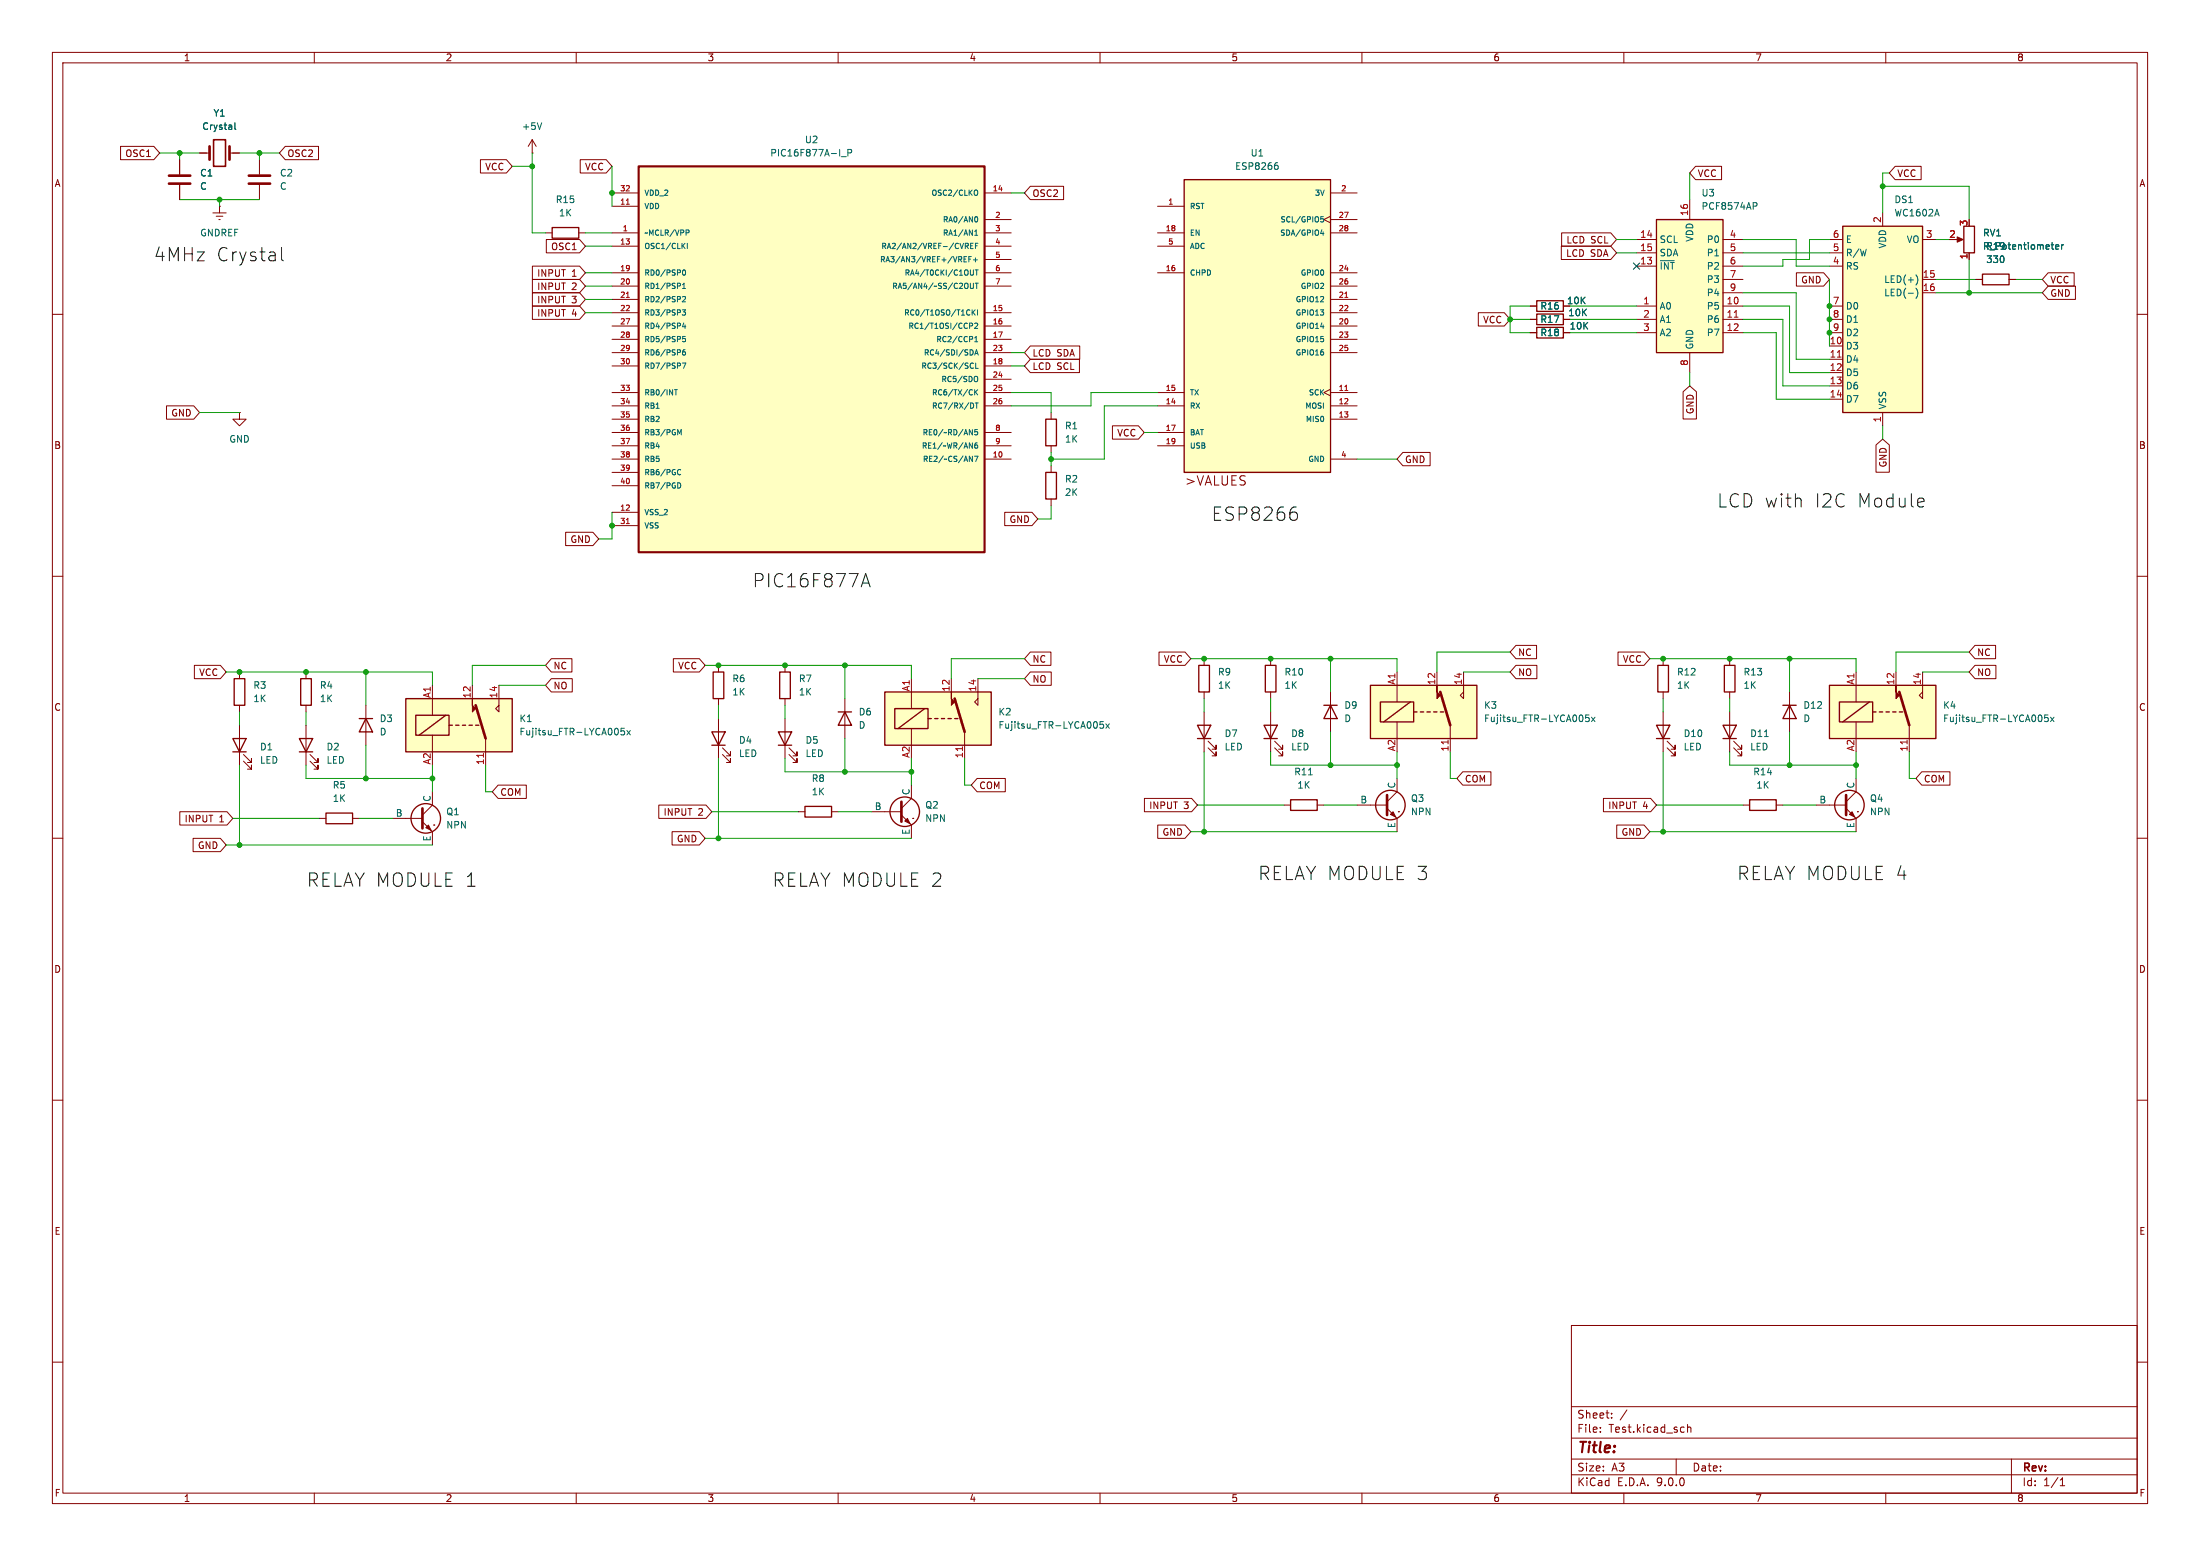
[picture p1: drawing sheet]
<svg xmlns="http://www.w3.org/2000/svg" width="420mm" height="297mm" viewBox="0 0 420 297" stroke-linecap="round" stroke-linejoin="round" font-family="sans-serif">
<g fill="none" stroke="#840000" stroke-width=".19">
<path d="M10 10h400v277h-400zM12 12h396v273h-396zM60 10v2M110 10v2M160 10v2M210 10v2M260 10v2M310 10v2M360 10v2M41.9 39.4h.1M41.9 39.4v1.2M40.6 40.6h2.6"/>
<path d="M41.3 41.3h1.2M41.8 41.9h.2M104.1 44.5h1.3M110.5 44.5h1.3M10 60h2M45.7 78.7v1.3h1.3l-1.3 1.3-1.3-1.3h1.3M45.7 78.7h.1M408 60h2M10 110h2M408 110h2M45.7 128.3v1.2M45.7 134.6v1.3"/>
<path d="M45.7 138.4v7.7M58.4 138.4v7.7M149.9 127v1.3M149.9 133.4v1.2M149.9 137.2v7.6M161.3 133.4v7.6M242.6 135.9v7.6M10 160h2M46.5 145.3l1.5 1.5v-.7v.7h-.8M46.5 144l1.5 1.5v-.7v.7h-.8M59.2 145.3l1.5 1.5v-.7v.7h-.8M59.2 144l1.5 1.5v-.7v.7h-.8"/>
<path d="M61 156.2h1.2M67.3 156.2h1.3M150.6 144l1.5 1.5v-.7v.7h-.7M150.6 142.7l1.5 1.6v-.8v.8h-.7M152.4 154.9h1.3M158.7 154.9h1.3M243.3 142.7l1.6 1.6v-.8v.8h-.8M243.3 141.5l1.6 1.5v-.8v.8h-.8M408 160h2M10 210h2M408 210h2M300 253h108v32h-108z"/>
<path d="M10 260h2M300 278.5h108M300 274.5h108M300 268.5h108M305.5 273.2v.2M305.5 272.5v.1M307.7 270.5v.2M307.7 269.8v.1M310.6 269.1l-1.3 1.9M320 278.5v3M322.2 271.9v1.5M322.2 272.5l.2-.1 .3 .1 .1 .9"/>
<path d="M384 278.5v6.5M408 260h2M60 285v2M110 285v2M160 285v2M210 285v2M260 285v2M300 281.5h108M310 285v2M360 285v2M393.3 283.6h.9M393.3 282.5l.4-.4v1.5"/>
</g>
<g fill="none" stroke="#840000" stroke-width=".25">
<path d="M105.4 43.4h5.1v2.1h-5.1zM44.7 129.5h2v5.1h-2zM148.6 139.7h2.5l-1.2 2.5zM148.8 128.3h2.1v5.1h-2.1zM160 135.9h2.6M161.3 135.9l1.3 2.5h-2.6zM241.3 138.4h2.5l-1.2 2.6zM44.4 141h2.6l-1.3 2.5zM44.4 143.5h2.6M57.1 141h2.6l-1.3 2.5zM57.1 143.5h2.6M62.2 155.2h5.1v2h-5.1z"/>
<path d="M148.6 142.2h2.5M153.7 153.9h5v2.1h-5zM241.3 141h2.5"/>
</g>
<path d="M77.5 133.4h20.3v10.1h-20.3z" fill="#ffffc2"/>
<path d="M82.5 130.8v5.7M90.2 130.8v2.6M95.2 130.8v5.1l-.6-.6 .6-.7M82.5 140.3v3.2M92.7 141v5.1" fill="none" stroke="#840000" stroke-width=".19"/>
<path d="M77.5 133.4h20.3v10.1h-20.3zM79.4 136.5h6.3v3.8h-6.3zM85.1 136.5l-5.1 3.8M85.7 138.4h.7M87 138.4h.6M88.3 138.4h.6M89.5 138.4h.7M90.8 138.4h.6" fill="none" stroke="#840000" stroke-width=".25"/>
<path d="M90.2 133.4v1.2l.6 .7-.6 .6z" fill="#840000" stroke="#840000" stroke-width=".19"/>
<path d="M90.8 134.6l1.9 6.4" fill="none" stroke="#840000" stroke-width=".51"/>
<path d="M92.3 143.8v.7" fill="none" stroke="#a90000" stroke-width=".19"/>
<path d="M119.2 139h-.6l-.1 .6 .2-.1 .4 .1 .1 .1v.5l-.2 .1-.5-.1M119.7 139.4l.6 .9M120.3 139.4l-.6 .9" fill="none" stroke="#006464" stroke-width=".19"/>
<path d="M168.9 132.1h20.3v10.1h-20.3z" fill="#ffffc2"/>
<path d="M34.3 30.5v2.8M34.3 35.3v2.8M58.4 128.3v1.2M58.4 134.6v1.3M174 129.5v5.8M174 139.1v3.1M181.6 129.5v2.6M184.1 139.7v5.1M186.7 129.5v5.1l-.6-.6 .6-.6" fill="none" stroke="#840000" stroke-width=".19"/>
<path d="M57.4 129.5h2v5.1h-2zM168.9 132.1h20.3v10.1h-20.3zM170.8 135.3h6.4v3.8h-6.4zM176.5 135.3l-5.1 3.8M177.2 137.2h.6M178.4 137.2h.7M179.7 137.2h.6M181 137.2h.6M182.2 137.2h.7" fill="none" stroke="#840000" stroke-width=".25"/>
<path d="M181.6 132.1v1.3l.6 .6-.6 .6z" fill="#840000" stroke="#840000" stroke-width=".19"/>
<path d="M32.3 33.5h4M32.3 35.1h4M182.2 133.4l1.9 6.3" fill="none" stroke="#840000" stroke-width=".51"/>
<path d="M183.7 142.5v.8" fill="none" stroke="#a90000" stroke-width=".19"/>
<path d="M210.6 137.7h-.6v.6l.1-.1 .5 .1 .1 .2-.1 .4-.2 .1-.4-.1M211.1 138.2l.7 .8M211.8 138.2l-.7 .8" fill="none" stroke="#006464" stroke-width=".19"/>
<path d="M121.9 31.8h66.1v73.6h-66.1z" fill="#ffffc2"/>
<path d="M121.9 31.8h66.1v73.6h-66.1z" fill="none" stroke="#840000" stroke-width=".41"/>
<g fill="none" stroke="#840000" stroke-width=".19">
<path d="M38.1 29.2h1.9M43.8 29.2h1.9M49.5 30.5v2.8M49.5 35.3v2.8M101.6 29.2h.1M101.6 26.7l-.8 1.2M101.6 26.7l.8 1.2M101.6 26.7v2.5M116.8 36.8h5.1M116.8 39.4h5.1M188 36.8h5M116.8 44.5h5.1"/>
<path d="M116.8 47h5.1M116.8 52.1h5.1M116.8 54.6h5.1M116.8 57.2h5.1M116.8 59.7h5.1M188 44.5h5M188 47h5M188 52.1h5M188 54.6h5M188 59.7h5M188 41.9h5M188 49.5h5"/>
<path d="M116.8 62.2h5.1M116.8 64.8h5.1M116.8 67.3h5.1M116.8 69.9h5.1M116.8 74.9h5.1M116.8 77.5h5.1M188 62.2h5M188 64.8h5M188 67.3h5M188 69.9h5M188 74.9h5M188 77.5h5"/>
<path d="M188 72.4h5M200.7 78.7v1.3M116.8 80h5.1M116.8 82.6h5.1M116.8 85.1h5.1M116.8 87.6h5.1M116.8 90.2h5.1M116.8 92.7h5.1M116.8 97.8h5.1M188 82.6h5M188 85.1h5M188 87.6h5"/>
<path d="M200.7 85.1v1.3M200.7 88.9v1.3M200.7 95.3v1.2M116.8 100.3h5.1M69.8 134.6v7.6M137.2 127v1.3M137.2 133.4v1.2M137.2 137.2v7.6M229.9 125.7v1.3M229.9 132.1v1.3M229.9 135.9v7.6M242.6 125.7v1.3"/>
<path d="M242.6 132.1v1.3M254 132.1v7.6M74.9 156.2h5.7M80.6 156.8l1.9 2v2.5M82.5 151.1v2.6l-1.9 1.9M82.8 157.5h.1M137.9 144l1.5 1.5v-.7v.7h-.7M137.9 142.7l1.5 1.6v-.8v.8h-.7M166.4 154.9h5.7M172.1 155.6l1.9 1.9v2.5M174 149.9v2.5l-1.9 1.9M174.2 156.2h.1"/>
<path d="M230.6 142.7l1.6 1.6v-.8v.8h-.8M230.6 141.5l1.6 1.5v-.8v.8h-.8M245.1 153.7h1.3M251.5 153.7h1.2M259.1 153.7h5.7M264.8 154.3l1.9 1.9v2.6M266.7 148.6v2.5l-1.9 1.9M267 154.9h.1"/>
</g>
<path d="M119.6 39h.6M119.6 56.8h.6M119.6 99.9h.6" fill="none" stroke="#a90000" stroke-width=".19"/>
<g fill="none" stroke="#006464" stroke-width=".19">
<path d="M44.8 23.4v1.1l.2 .2M103.4 23.4l-.4 1.3M160.6 29.9h1M161.9 29.2l.6-.1 .1-.2-.1-.3-.6-.1v1.3M186.2 36.3h.3l.2 .3-.1 .5-.4 .2M130.2 59.1h.7l-.4 .4 .3 .1v.5l-.1 .1-.5-.1M130.3 56.7l.4-.1 .2 .3-.7 .7h.7M130.3 55.1h.6M130.3 54.3l.3-.2v1M130.3 46.9l.5 .6M130.4 51.6l.1-.1a.54 .54 0 0 1 .4 .5 .54 .54 0 0 1-.4 .5 .68 .68 0 0 1-.1-.9zM130.8 46.4l-.6 .6"/>
<path d="M131.2 46.4v1.1M131.4 43.9l.2 .2-.2 .3M184 49.5h.4M184 50h.5M184 49h.5M184.3 46.4h.4l.2 .2-.1 .3-.5 .1M184.5 47l.4 .5M185 49.5h.3M185.2 54.1v.8l.2 .2 .4-.2v-.8M185.3 46.9h.3M185.4 49h-.4v1M185.6 59.1v1.1"/>
<path d="M185.7 59.6l.5 .6M185.8 46.4h-.5v1.1h.5M185.8 51.5v.8l-.2 .2h-.3M185.8 49.6h.8M186.1 44.9h.6M186.1 44.2l.3-.3v1M186.2 51.5h.5M186.2 41.5l.1-.1a.54 .54 0 0 1 .4 .5 .54 .54 0 0 1-.4 .5l-.1-.1M186.2 54.1h.5M186.2 59.1l-.6 .6M186.2 46.9h.4M186.2 49.2v.8"/>
<path d="M186.5 51.5v1M186.5 54.1v1M186.6 59.1v1.1M186.7 46.4h-.5v1.1M128.7 74.4h.6M129 74.4v1M130.2 69.3h.7l-.4 1M130.5 61.6l-.2 .8h.6M130.8 66.8h-.3l-.2 .2v.6l.2 .2 .3-.1v-.5l-.3-.1-.2 .2M130.8 62v.7M130.8 64.2h-.5v.5h.5v.4l-.1 .1-.4-.1M185.1 61.7h.4l.2 .2-.1 .3h-.5"/>
<path d="M185.4 69.3l.4 .1M185.6 66.8l.2 .4-.2 .5M185.7 77l.2 .4-.2 .5M185.8 70.2l-.4 .1M186.1 67.8l.3-1 .3 1M186.1 65.2h.6M186.1 61.8l.4-.1 .2 .3-.7 .7h.7M186.1 64.5l.3-.3v1M186.1 74.4v1M186.2 67.5h.5M186.2 76.9h.5M186.2 71.8l.3 .1 .2 .3-.1 .5-.4 .2"/>
<path d="M186.2 74.8l.5 .6M186.3 69.3v1h.4M186.5 76.9v1M186.7 74.4l-.6 .6M129.4 82l.3 .7 .4-.7v1M129.4 92.2a.51 .51 0 0 1 .6 .5 .51 .51 0 0 1-.6 .5M129.5 89.7h.5M130 90.5l-.5 .1M185.1 82l.5 1v-1M185.1 87.1l.5 1v-1M186 87.1h.7l-.4 1M186.6 84.5l-.3 .1-.2 .2v.6l.2 .2 .3-.1v-.5l-.3-.1-.2 .2"/>
<path d="M186.6 82h-.5v.5l.5-.1v.5l-.1 .1-.4-.1M249.8 147.9h.7"/>
</g>
<g fill="none" stroke="#840000" stroke-width=".25">
<path d="M199.6 90.2h2.1v5.1h-2.1zM199.6 80h2.1v5.1h-2.1zM68.6 137.2h2.5M69.8 137.2l1.3 2.5h-2.5zM135.9 139.7h2.5l-1.2 2.5zM136.1 128.3h2.1v5.1h-2.1zM228.6 138.4h2.5l-1.2 2.6zM228.9 127h2v5.1h-2zM241.6 127h2v5.1h-2zM252.7 134.6h2.6M254 134.6l1.3 2.6h-2.6zM135.9 142.2h2.5"/>
<path d="M228.6 141h2.5M246.4 152.7h5.1v2h-5.1z"/>
<circle cx="81.3" cy="156.2" r="2.82"/>
<circle cx="172.7" cy="154.9" r="2.82"/>
<circle cx="265.4" cy="153.7" r="2.82"/>
</g>
<path d="M40 27.9v2.6M43.8 27.9v2.6M47.5 33.5h4.1M47.5 35.1h4.1M80.6 154.3v3.8M172.1 153v3.8M264.8 151.8v3.8" fill="none" stroke="#840000" stroke-width=".51"/>
<path d="M40.8 26.7h2.3v5.1h-2.3z" fill="none" stroke="#840000" stroke-width=".3"/>
<g fill="#840000" stroke="#840000" stroke-width=".19">
<path d="M81.3 158l.5-.5 .5 1z"/>
<path d="M172.7 156.7l.5-.5 .5 1z"/>
<path d="M265.4 155.4l.5-.5 .5 1.1z"/>
</g>
<path d="M316.2 41.9h12.7v25.4h-12.7z" fill="#ffffc2"/>
<path d="M316.2 41.9h12.7v25.4h-12.7zM340.4 134.6h2.5M341.6 134.6l1.3 2.6h-2.5z" fill="none" stroke="#840000" stroke-width=".25"/>
<g fill="none" stroke="#840000" stroke-width=".19">
<path d="M322.6 38.1v3.8M312.4 45.7h3.8M312.4 48.3h3.8M312.4 50.8h3.8M312.4 58.4h3.8M328.9 45.7h3.8M328.9 48.3h3.8M328.9 50.8h3.8M328.9 58.4h3.8M328.9 53.3h3.8M328.9 55.9h3.8M312.4 61h3.8"/>
<path d="M312.4 63.5h3.8M322.6 67.3v3.8M328.9 61h3.8M328.9 63.5h3.8M341.6 132.1v7.6"/>
</g>
<path d="M331.1 60.5h.7" fill="none" stroke="#a90000" stroke-width=".19"/>
<path d="M334.7 38.7h.5l.2 .2-.1 .4h-.6" fill="none" stroke="#006464" stroke-width=".19"/>
<path d="M349.2 130.8h20.4v10.2h-20.4z" fill="#ffffc2"/>
<g fill="none" stroke="#840000" stroke-width=".19">
<path d="M317.5 125.7v1.3M317.5 132.1v1.3M317.5 135.9v7.6M330.2 125.7v1.3M330.2 132.1v1.3M330.2 135.9v7.6M354.3 128.3v5.7M354.3 137.8v3.2M361.9 128.3v2.5M364.5 138.4v5.1M367 128.3v5.1l-.6-.7 .6-.6M318.3 142.7l1.5 1.6v-.8v.8h-.8"/>
<path d="M318.3 141.5l1.5 1.5v-.8v.8h-.8M331 142.7l1.5 1.6v-.8v.8h-.8M331 141.5l1.5 1.5v-.8v.8h-.8M332.7 153.7h1.3M339.1 153.7h1.3M346.7 153.7h5.7M352.4 154.3l1.9 1.9v2.6M354.3 148.6v2.5l-1.9 1.9M354.6 154.9h.1"/>
</g>
<g fill="none" stroke="#840000" stroke-width=".25">
<path d="M316.2 138.4h2.6l-1.3 2.6zM316.5 127h2v5.1h-2zM328.9 138.4h2.6l-1.3 2.6zM329.2 127h2v5.1h-2zM349.2 130.8h20.4v10.2h-20.4zM351.2 134h6.3v3.8h-6.3zM356.9 134l-5.1 3.8M357.5 135.9h.6M358.8 135.9h.6M360 135.9h.7M361.3 135.9h.6M362.6 135.9h.6"/>
<path d="M316.2 141h2.6M328.9 141h2.6M334 152.7h5.1v2h-5.1z"/>
<circle cx="353.1" cy="153.7" r="2.82"/>
</g>
<g fill="#840000" stroke="#840000" stroke-width=".19">
<path d="M361.9 130.8v1.3l.7 .6-.7 .7z"/>
<path d="M353.1 155.4l.5-.5 .5 1.1z"/>
</g>
<path d="M362.6 132.1l1.9 6.3M352.4 151.8v3.8" fill="none" stroke="#840000" stroke-width=".51"/>
<path d="M364.1 141.3v.7" fill="none" stroke="#a90000" stroke-width=".19"/>
<path d="M391 136.5h-.6l-.1 .6 .2-.1h.4l.1 .2v.4l-.2 .1-.5-.1M391.5 136.9l.6 .8M392.1 136.9l-.6 .8M336.8 140.6h.8" fill="none" stroke="#006464" stroke-width=".19"/>
<path d="M226.1 34.3h27.9v55.9h-27.9z" fill="#ffffc2"/>
<path d="M226.1 34.3h27.9v55.9h-27.9zM293.4 59.9h5v2.1h-5zM293.4 57.4h5v2h-5zM293.4 62.5h5v2h-5z" fill="none" stroke="#840000" stroke-width=".25"/>
<g fill="none" stroke="#840000" stroke-width=".19">
<path d="M221 39.4h5.1M254 36.8h5.1M221 44.5h5.1M221 47h5.1M221 52.1h5.1M254 41.3l-1.3 .6 1.3 .6M254 44.5h5.1M254 52.1h5.1M254 41.9h5.1M254 54.6h5.1M254 57.2h5.1M254 59.7h5.1"/>
<path d="M292.1 58.4h1.3M298.4 58.4h1.3M221 74.9h5.1M221 77.5h5.1M254 74.3l-1.3 .6 1.3 .7M254 74.9h5.1M254 77.5h5.1M254 62.2h5.1M254 64.8h5.1M254 67.3h5.1M292.1 63.5h1.3M292.1 61h1.3"/>
<path d="M298.4 63.5h1.3M298.4 61h1.3M221 82.6h5.1M221 85.1h5.1M254 80h5.1M254 87.6h5.1"/>
</g>
<path d="M243.5 31.5h.3l.2 .3v.4l-.5 .1M243.7 31.1h.2M252.2 41.4h.4M252.2 41.8l.3-.1 .2 .2-.1 .4h-.4M252.4 43.8l-.3 .8h.6M252.6 44.2v.7" fill="none" stroke="#006464" stroke-width=".19"/>
<path d="M256.7 56.8h.6M256.7 74.5h.6" fill="none" stroke="#a90000" stroke-width=".19"/>
<path d="M261.6 130.8h20.3v10.2h-20.3z" fill="#ffffc2"/>
<path d="M266.7 128.3v5.7M266.7 137.8v3.2M274.3 128.3v2.5M276.9 138.4v5.1M279.4 128.3v5.1l-.6-.7 .6-.6" fill="none" stroke="#840000" stroke-width=".19"/>
<path d="M261.6 130.8h20.3v10.2h-20.3zM263.5 134h6.4v3.8h-6.4zM269.2 134l-5 3.8M269.9 135.9h.6M271.1 135.9h.7M272.4 135.9h.6M273.7 135.9h.6M275 135.9h.6" fill="none" stroke="#840000" stroke-width=".25"/>
<path d="M274.3 130.8v1.3l.7 .6-.7 .7z" fill="#840000" stroke="#840000" stroke-width=".19"/>
<path d="M275 132.1l1.9 6.3" fill="none" stroke="#840000" stroke-width=".51"/>
<path d="M276.4 141.3v.7" fill="none" stroke="#a90000" stroke-width=".19"/>
<path d="M303.3 136.5h-.6v.6l.2-.1h.4l.1 .2-.1 .4-.1 .1-.5-.1M303.8 136.9l.7 .8M304.5 136.9l-.7 .8" fill="none" stroke="#006464" stroke-width=".19"/>
<path d="M351.8 43.2h15.2v35.5h-15.2z" fill="#ffffc2"/>
<path d="M351.8 43.2h15.2v35.5h-15.2zM374.9 43.2h2v5.1h-2zM378.5 52.3h5v2.1h-5z" fill="none" stroke="#840000" stroke-width=".25"/>
<g fill="none" stroke="#840000" stroke-width=".19">
<path d="M23 27.9h6.4l1.1 1.3-1.1 1.3h-6.4zM34.3 30.5v2.8M34.3 35.3v2.8M38.1 29.2h1.3M44.4 29.2h1.3M54.5 27.9h6.3v2.6h-6.3l-1.2-1.3zM91.7 30.5h5l1.1 1.3-1.1 1.2h-5zM110.8 30.5h4.9l1.1 1.3-1.1 1.2h-4.9zM196.7 35.6h6.3v2.5h-6.3l-1.1-1.3zM323.7 31.7h5v2.6h-5l-1.1-1.3zM361.8 31.7h5v2.6h-5l-1.1-1.3zM101.6 53.3h9l1.2 1.3-1.2 1.3h-9z"/>
<path d="M101.6 58.4h9l1.2 1.3-1.2 1.3h-9zM101.6 50.8h9l1.2 1.3-1.2 1.2h-9zM101.6 55.9h9l1.2 1.3-1.2 1.2h-9zM104.3 45.7h6.3l1.2 1.3-1.2 1.3h-6.3zM282.2 59.7h5l1.1 1.3-1.1 1.2h-5zM292.1 58.4h1.3M298.1 47h9.4l1.1 1.3-1.1 1.2h-9.4zM298.1 44.4h9.4l1.1 1.3-1.1 1.3h-9.4zM298.4 58.4h1.3M342.9 52.1h5.2l1.1 1.2-1.1 1.3h-5.2zM349.2 45.7h2.6M349.2 48.3h2.6"/>
<path d="M349.2 50.8h2.6M349.2 58.4h2.6M359.4 40.6v2.6M367 45.7h2.6M367 53.3h2.6M367 55.9h2.6M373.4 45.7h1M375.9 48.3v1.2M377.2 53.3h1.3M383.5 53.3h1.3M391 52.1h5v2.5h-5l-1.1-1.3zM391 54.6h5.2v2.6h-5.2l-1.1-1.3z"/>
<path d="M31.8 77.5h5.2l1.1 1.2-1.1 1.3h-5.2zM196.7 68.6h9.4v2.5h-9.4l-1.1-1.2zM196.7 66h9.4v2.6h-9.4l-1.1-1.3zM292.1 61h1.3M292.1 63.5h1.3M298.4 61h1.3M298.4 63.5h1.3M321.3 74.8l1.3-1.1 1.3 1.1v5.2h-2.6zM349.2 61h2.6M349.2 63.5h2.6M349.2 66h2.6M349.2 68.6h2.6"/>
<path d="M349.2 71.1h2.6M349.2 73.7h2.6M349.2 76.2h2.6M359.4 78.7v2.6M191.8 97.8h5.2l1.1 1.3-1.1 1.2h-5.2zM212.4 81.3h4.9l1.1 1.3-1.1 1.2h-4.9zM267.8 86.4h5.2v2.5h-5.2l-1.1-1.3zM358.1 84.9l1.3-1.1 1.3 1.1v5.2h-2.6zM108 101.6h5.2l1.1 1.3-1.1 1.2h-5.2zM37.1 127h5l1.1 1.3-1.1 1.2h-5zM105.3 125.7h3.9v2.6h-3.9l-1.2-1.3zM105.3 129.5h3.9v2.6h-3.9l-1.2-1.3z"/>
<path d="M128.5 125.7h5l1.1 1.3-1.1 1.3h-5zM196.7 128.3h4v2.5h-4l-1.1-1.3zM196.7 124.5h3.9v2.5h-3.9l-1.1-1.3zM221.3 124.5h4.9l1.1 1.2-1.1 1.3h-4.9zM289.4 127h4v2.5h-4l-1.1-1.2zM289.4 123.2h3.9v2.5h-3.9l-1.1-1.2zM308.9 124.5h4.9l1.2 1.2-1.2 1.3h-4.9zM377 123.2h4v2.5h-4l-1.1-1.2zM377 127h4v2.5h-4l-1.1-1.2zM34.3 154.9h9l1.1 1.3-1.1 1.3h-9zM95.1 149.9h5.4v2.5h-5.4l-1.1-1.3zM125.8 153.7h9l1.1 1.2-1.1 1.3h-9z"/>
<path d="M128.3 158.7h5.2l1.1 1.3-1.1 1.3h-5.2zM186.5 148.6h5.4v2.5h-5.4l-1.1-1.2zM218.5 152.4h9l1.1 1.3-1.1 1.2h-9zM221 157.5h5.2l1.1 1.3-1.1 1.2h-5.2zM279.2 147.3h5.4v2.6h-5.4l-1.1-1.3zM306.1 152.4h9l1.1 1.3-1.1 1.2h-9zM308.6 157.5h5.2l1.2 1.3-1.2 1.2h-5.2zM366.9 147.3h5.4v2.6h-5.4l-1.1-1.3zM36.9 160h5.2l1.1 1.3-1.1 1.3h-5.2z"/>
</g>
<path d="M350.8 68.2h.7" fill="none" stroke="#a90000" stroke-width=".19"/>
<path d="M44.8 23.4v1.1l.2 .2M365.8 52.5a1.46 1.46 0 0 1 0 1.9M365.8 55a1.46 1.46 0 0 1 0 1.9M392.4 47.1l.6-.1v-.2l-.4-.1-.2 .2 .1 .6h.5M393.6 46.7v.9M393.9 46.7l-.3 .3" fill="none" stroke="#006464" stroke-width=".19"/>
<path d="M373.6 45.2l1.2 .5-1.2 .5z" fill="#840000" stroke="#840000" stroke-width=".19"/>
<path d="M53.7 47.2v2.2l.4 .4M246.7 97.7h.5l.5 .5-.1 .9-.4 .2h-.5M247 96.8h.4M366.5 95.1l.7 .1 .1 .5-1.2 .2M367.2 96.7l-.7 .1M164.4 112l.9-2.5 .8 2.5M164.7 111.3h1.2" fill="none" stroke="#0f0f0f" stroke-width=".19"/>
<g fill="none" stroke="#009600" stroke-width=".19">
<path d="M30.5 29.2h7.6M34.3 38.1h15.2M34.3 29.2v1.3M41.9 38.1v1.3M45.7 29.2h7.6M49.5 29.2v1.3M97.8 31.8h3.8M101.6 29.2v15.3h2.5M116.8 31.8v7.6M193 36.8h2.6M322.6 33v5.1M359.4 35.6h16.5v6.3"/>
<path d="M360.7 33h-1.3v7.6M111.8 44.5h5M111.8 47h5M111.8 54.6h5M111.8 57.2h5M111.8 59.7h5M111.8 52.1h5M292.1 58.4h-3.8v5.1h3.8M299.7 58.4h12.7M308.6 45.7h3.8M308.6 48.3h3.8M332.7 45.7h10.2v5.1h6.3"/>
<path d="M332.7 55.9h10.2v12.7h6.3M332.7 58.4h8.9v12.7h7.6M332.7 48.3h16.5M349.2 45.7h-3.8v3.8h-5v1.3h-7.7M349.2 53.3v12.7M369.6 45.7h2.5M369.6 55.9h20.3M369.6 53.3h7.6M375.9 49.5v6.4M384.8 53.3h5.1M38.1 78.7h7.6M193 74.9h7.7v3.8"/>
<path d="M193 67.3h2.6M193 69.9h2.6M221 74.9h-12.7v2.6h-15.3M221 77.5h-10.2v10.1h-10.1M288.3 61h3.8M299.7 61h12.7M299.7 63.5h12.7M322.6 71.1v2.6M332.7 63.5h6.4v12.7h10.1M332.7 61h7.7v12.7h8.8M116.8 97.8v5.1h-2.5M200.7 86.4v2.5"/>
<path d="M200.7 96.5v2.6h-2.6M218.4 82.6h2.6M259.1 87.6h7.6M359.4 81.3v2.5M43.2 128.3h39.3v2.5M45.7 135.9v2.5M58.4 135.9v2.5M69.8 128.3v6.3M95.2 130.8h8.9M104.1 127h-13.9v3.8M134.6 127h39.4v2.5M137.2 134.6v2.6"/>
<path d="M149.9 134.6v2.6M161.3 127v6.4M186.7 129.5h8.9M195.6 125.7h-14v3.8M227.3 125.7h39.4v2.6M229.9 133.4v2.5M242.6 133.4v2.5M254 125.7v6.4M254 139.7v6.4M279.4 128.3h8.9M288.3 124.5h-14v3.8M315 125.7h39.3v2.6"/>
<path d="M317.5 133.4v2.5M330.2 133.4v2.5M341.6 125.7v6.4M341.6 139.7v6.4M367 128.3h8.9M375.9 124.5h-14v3.8M44.4 156.2h16.6M45.7 146.1v15.2M58.4 146.1v2.5h24.1M68.6 156.2h6.3M69.8 142.2v6.4M82.5 146.1v5"/>
<path d="M92.7 146.1v5h1.3M135.9 154.9h16.5M137.2 144.8v15.2M149.9 144.8v2.5h24.1M160 154.9h6.4M161.3 141v6.3M174 144.8v5.1M184.1 144.8v5.1h1.3M227.3 158.8h39.4M228.6 153.7h16.5M229.9 143.5v15.3M242.6 143.5v2.6h24.1"/>
<path d="M252.7 153.7h6.4M266.7 143.5v5.1M276.9 143.5v5.1h1.2M315 158.8h39.3M316.2 153.7h16.5M317.5 143.5v15.3M330.2 143.5v2.6h24.1M340.4 153.7h6.3M354.3 143.5v5.1M364.5 143.5v5.1h1.3M43.2 161.3h39.3M134.6 160h39.4"/>
</g>
<path d="M311.8 50.2l1.2 1.2M313 50.2l-1.2 1.2" fill="none" stroke="#000084" stroke-width=".19"/>
<g fill="#009600" stroke="#009600" stroke-width=".19">
<circle cx="101.6" cy="31.8" r=".46"/>
<circle cx="49.5" cy="29.2" r=".46"/>
<circle cx="41.9" cy="38.1" r=".46"/>
<circle cx="34.3" cy="29.2" r=".46"/>
<circle cx="161.3" cy="127" r=".46"/>
<circle cx="174" cy="147.3" r=".46"/>
<circle cx="161.3" cy="147.3" r=".46"/>
<circle cx="137.2" cy="160" r=".46"/>
<circle cx="149.9" cy="127" r=".46"/>
<circle cx="137.2" cy="127" r=".46"/>
<circle cx="45.7" cy="128.3" r=".46"/>
<circle cx="69.8" cy="128.3" r=".46"/>
<circle cx="69.8" cy="148.6" r=".46"/>
<circle cx="45.7" cy="161.3" r=".46"/>
<circle cx="82.5" cy="148.6" r=".46"/>
<circle cx="58.4" cy="128.3" r=".46"/>
<circle cx="200.7" cy="87.6" r=".46"/>
<circle cx="116.8" cy="36.8" r=".46"/>
<circle cx="116.8" cy="100.3" r=".46"/>
<circle cx="254" cy="125.7" r=".46"/>
<circle cx="266.7" cy="146.1" r=".46"/>
<circle cx="254" cy="146.1" r=".46"/>
<circle cx="229.9" cy="158.8" r=".46"/>
<circle cx="229.9" cy="125.7" r=".46"/>
<circle cx="242.6" cy="125.7" r=".46"/>
<circle cx="349.2" cy="63.5" r=".46"/>
<circle cx="341.6" cy="146.1" r=".46"/>
<circle cx="354.3" cy="146.1" r=".46"/>
<circle cx="341.6" cy="125.7" r=".46"/>
<circle cx="330.2" cy="125.7" r=".46"/>
<circle cx="317.5" cy="125.7" r=".46"/>
<circle cx="317.5" cy="158.8" r=".46"/>
<circle cx="288.3" cy="61" r=".46"/>
<circle cx="349.2" cy="61" r=".46"/>
<circle cx="375.9" cy="55.9" r=".46"/>
<circle cx="349.2" cy="58.4" r=".46"/>
<circle cx="359.4" cy="35.6" r=".46"/>
</g>
<g font-size="3.5" fill="#0f0f0f">
<text x="29.2" y="50.1">4MHz</text>
<text x="41.1" y="50.1">Crystal</text>
<text x="231.1" y="99.6">ESP8266</text>
<text x="327.7" y="97.1">LCD with</text>
<text x="346.2" y="97.1">I2C</text>
<text x="354.2" y="97.1">Module</text>
<text x="143.5" y="112.3">PIC16F877A</text>
<text x="58.4" y="169.5">RELAY MODULE 1</text>
<text x="147.3" y="169.5">RELAY MODULE 2</text>
<text x="240" y="168.2">RELAY MODULE 3</text>
<text x="331.5" y="168.2">RELAY MODULE 4</text>
</g>
<text font-size="2.8" fill="#840000" x="301" y="277.9">Title:</text>
<text font-size="2.5" fill="#840000" x="226.1" y="92.9">&gt;VALUES</text>
<g font-size="2.1" fill="#840000">
<text x="301" y="273.7">File:</text>
<text x="301" y="271">Sheet:</text>
<text x="307.1" y="273.7">Test.kicad_sch</text>
<text x="301" y="281.1">Size:</text>
<text x="307.6" y="281.1">A3</text>
<text x="323" y="281.1">Date:</text>
<text x="386" y="281.3">Rev:</text>
<text x="301" y="283.9">KiCad</text>
<text x="308.7" y="283.9">E.D.A.</text>
<text x="316.3" y="283.9">9.0.0</text>
<text x="386" y="283.9">Id:</text>
<text x="390.1" y="283.9">1/1</text>
</g>
<g font-size="1.8" fill="#840000">
<text x="35" y="11.9">1</text>
<text x="85" y="11.9">2</text>
<text x="135" y="11.9">3</text>
<text x="185" y="11.9">4</text>
<text x="235" y="11.9">5</text>
<text x="285" y="11.9">6</text>
<text x="335" y="11.9">7</text>
<text x="385" y="11.9">8</text>
<text x="10.3" y="35.9">A</text>
<text x="23.8" y="30.2">OSC1</text>
<text x="54.8" y="30.2">OSC2</text>
<text x="92.5" y="32.7">VCC</text>
<text x="111.6" y="32.7">VCC</text>
<text x="324" y="34">VCC</text>
<text x="362.1" y="34">VCC</text>
<text x="408.3" y="35.9">A</text>
<text x="197" y="37.8">OSC2</text>
<text x="105.1" y="47.9">OSC1</text>
<text x="298.9" y="46.7">LCD SCL</text>
<text x="102.4" y="53">INPUT</text>
<text x="109.1" y="53">1</text>
<text x="298.9" y="49.2">LCD SDA</text>
<text x="102.4" y="55.6">INPUT</text>
<text x="102.4" y="58.1">INPUT</text>
<text x="109.1" y="55.6">2</text>
<text x="109.1" y="58.1">3</text>
<text x="343.7" y="54.3">GND</text>
<text x="391.3" y="54.3">VCC</text>
<text x="391.3" y="56.8">GND</text>
<text x="102.4" y="60.6">INPUT</text>
<text x="109.1" y="60.6">4</text>
<text x="283" y="61.9">VCC</text>
<text x="197" y="70.8">LCD SCL</text>
<text x="197" y="68.3">LCD SDA</text>
<text x="32.6" y="79.7">GND</text>
<text x="213.2" y="83.5">VCC</text>
<text x="323.5" y="79.2" transform="rotate(-90 323.5 79.2)">GND</text>
<text x="10.3" y="85.9">B</text>
<text x="268.1" y="88.6">GND</text>
<text x="360.4" y="89.3" transform="rotate(-90 360.4 89.3)">GND</text>
<text x="408.2" y="85.9">B</text>
<text x="192.6" y="100">GND</text>
<text x="108.8" y="103.8">GND</text>
<text x="289.7" y="125.4">NC</text>
<text x="377.3" y="125.4">NC</text>
<text x="37.9" y="129.2">VCC</text>
<text x="105.6" y="128">NC</text>
<text x="105.6" y="131.8">NO</text>
<text x="129.4" y="128">VCC</text>
<text x="197" y="130.5">NO</text>
<text x="197" y="126.7">NC</text>
<text x="222.1" y="126.7">VCC</text>
<text x="289.7" y="129.2">NO</text>
<text x="309.7" y="126.7">VCC</text>
<text x="377.3" y="129.2">NO</text>
<text x="10.3" y="135.9">C</text>
<text x="408.2" y="135.9">C</text>
<text x="279.6" y="149.5">COM</text>
<text x="367.2" y="149.5">COM</text>
<text x="95.4" y="152.1">COM</text>
<text x="126.6" y="155.9">INPUT</text>
<text x="133.3" y="155.9">2</text>
<text x="186.8" y="150.8">COM</text>
<text x="219.3" y="154.6">INPUT</text>
<text x="226" y="154.6">3</text>
<text x="306.9" y="154.6">INPUT</text>
<text x="313.6" y="154.6">4</text>
<text x="35.1" y="157.2">INPUT</text>
<text x="41.8" y="157.2">1</text>
<text x="129.1" y="161">GND</text>
<text x="221.8" y="159.7">GND</text>
<text x="309.5" y="159.7">GND</text>
<text x="37.7" y="162.2">GND</text>
<text x="10.3" y="185.9">D</text>
<text x="408.2" y="185.9">D</text>
<text x="10.3" y="235.9">E</text>
<text x="408.3" y="235.9">E</text>
<text x="10.3" y="285.9">F</text>
<text x="35" y="286.9">1</text>
<text x="85" y="286.9">2</text>
<text x="135" y="286.9">3</text>
<text x="185" y="286.9">4</text>
<text x="235" y="286.9">5</text>
<text x="285" y="286.9">6</text>
<text x="335" y="286.9">7</text>
<text x="385" y="286.9">8</text>
<text x="408.3" y="285.9">F</text>
</g>
<g font-size="1.8" fill="#006464">
<text x="40.7" y="22.5">Y1</text>
<text x="38.5" y="25">Crystal</text>
<text x="99.6" y="25">+5V</text>
<text x="153.6" y="27.5">U2</text>
<text x="38.1" y="33.9">C1</text>
<text x="53.3" y="33.9">C2</text>
<text x="146.9" y="30.1">PIC16F877A-I_P</text>
<text x="235.7" y="32.6">ESP8266</text>
<text x="238.7" y="30.1">U1</text>
<text x="38.1" y="36.4">C</text>
<text x="53.3" y="36.4">C</text>
<text x="106" y="39">R15</text>
<text x="106.6" y="41.5">1K</text>
<text x="324.7" y="37.7">U3</text>
<text x="324.7" y="40.2">PCF8574AP</text>
<text x="361.6" y="39">DS1</text>
<text x="361.6" y="41.5">WC1602A</text>
<text x="38.1" y="45.3">GNDREF</text>
<text x="316.7" y="46.6">SCL</text>
<text x="323.4" y="46.2" transform="rotate(-90 323.4 46.2)">VDD</text>
<text x="325.7" y="46.6">P0</text>
<text x="352.3" y="46.6">E</text>
<text x="360.3" y="47.5" transform="rotate(-90 360.3 47.5)">VDD</text>
<text x="363.9" y="46.6">VO</text>
<text x="378.5" y="45.3">RV1</text>
<text x="378.5" y="47.9">R_Potentiometer</text>
<text x="379.1" y="47.9">R19</text>
<text x="316.7" y="49.1">SDA</text>
<text x="316.7" y="51.7">~{INT}</text>
<text x="325.7" y="49.1">P1</text>
<text x="325.7" y="51.7">P2</text>
<text x="352.3" y="49.1">R/W</text>
<text x="352.3" y="51.7">RS</text>
<text x="379.1" y="50.4">330</text>
<text x="294" y="59.3">R16</text>
<text x="299" y="58.3">10K</text>
<text x="316.7" y="59.3">A0</text>
<text x="325.7" y="54.2">P3</text>
<text x="325.7" y="56.7">P4</text>
<text x="325.7" y="59.3">P5</text>
<text x="352.3" y="59.3">D0</text>
<text x="359.6" y="54.2">LED(+)</text>
<text x="359.6" y="56.7">LED(-)</text>
<text x="294" y="64.4">R18</text>
<text x="294" y="61.8">R17</text>
<text x="299.3" y="60.6">10K</text>
<text x="299.6" y="63.1">10K</text>
<text x="316.7" y="61.8">A1</text>
<text x="316.7" y="64.4">A2</text>
<text x="325.7" y="61.8">P6</text>
<text x="325.7" y="64.4">P7</text>
<text x="352.3" y="61.8">D1</text>
<text x="352.3" y="64.4">D2</text>
<text x="323.4" y="66.8" transform="rotate(-90 323.4 66.8)">GND</text>
<text x="352.3" y="66.9">D3</text>
<text x="352.3" y="69.4">D4</text>
<text x="352.3" y="72">D5</text>
<text x="352.3" y="74.5">D6</text>
<text x="352.3" y="77.1">D7</text>
<text x="203.2" y="82.1">R1</text>
<text x="360.3" y="78.2" transform="rotate(-90 360.3 78.2)">VSS</text>
<text x="43.7" y="84.7">GND</text>
<text x="203.2" y="84.7">1K</text>
<text x="203.2" y="92.3">R2</text>
<text x="203.2" y="94.8">2K</text>
<text x="48.3" y="131.7">R3</text>
<text x="61" y="131.7">R4</text>
<text x="139.7" y="130.4">R6</text>
<text x="152.4" y="130.4">R7</text>
<text x="232.4" y="129.1">R9</text>
<text x="232.4" y="131.7">1K</text>
<text x="245.1" y="131.7">1K</text>
<text x="245.1" y="129.1">R10</text>
<text x="320" y="131.7">1K</text>
<text x="320" y="129.1">R12</text>
<text x="332.7" y="131.7">1K</text>
<text x="332.7" y="129.1">R13</text>
<text x="48.3" y="134.2">1K</text>
<text x="61" y="134.2">1K</text>
<text x="139.7" y="132.9">1K</text>
<text x="152.4" y="132.9">1K</text>
<text x="163.8" y="136.8">D6</text>
<text x="190.5" y="136.8">K2</text>
<text x="256.5" y="135.5">D9</text>
<text x="283.2" y="135.5">K3</text>
<text x="344.2" y="135.5">D12</text>
<text x="370.8" y="135.5">K4</text>
<text x="49.5" y="143.4">D1</text>
<text x="62.2" y="143.4">D2</text>
<text x="72.4" y="138">D3</text>
<text x="72.4" y="140.6">D</text>
<text x="99.1" y="138">K1</text>
<text x="99.1" y="140.6">Fujitsu_FTR-LYCA005x</text>
<text x="141" y="142.2">D4</text>
<text x="153.7" y="142.2">D5</text>
<text x="163.8" y="139.3">D</text>
<text x="190.5" y="139.3">Fujitsu_FTR-LYCA005x</text>
<text x="233.7" y="140.9">D7</text>
<text x="233.7" y="143.4">LED</text>
<text x="246.4" y="140.9">D8</text>
<text x="246.4" y="143.4">LED</text>
<text x="256.5" y="138">D</text>
<text x="283.2" y="138">Fujitsu_FTR-LYCA005x</text>
<text x="321.3" y="143.4">LED</text>
<text x="321.3" y="140.9">D10</text>
<text x="334" y="143.4">LED</text>
<text x="334" y="140.9">D11</text>
<text x="344.2" y="138">D</text>
<text x="370.8" y="138">Fujitsu_FTR-LYCA005x</text>
<text x="49.5" y="146">LED</text>
<text x="62.2" y="146">LED</text>
<text x="141" y="144.7">LED</text>
<text x="153.7" y="144.7">LED</text>
<text x="154.9" y="149.5">R8</text>
<text x="247" y="148.2">R11</text>
<text x="334.6" y="148.2">R14</text>
<text x="63.4" y="150.7">R5</text>
<text x="63.4" y="153.3">1K</text>
<text x="75.5" y="156">B</text>
<text x="82.3" y="153.1" transform="rotate(-90 82.3 153.1)">C</text>
<text x="85.1" y="155.8">Q1</text>
<text x="154.9" y="152">1K</text>
<text x="166.9" y="154.7">B</text>
<text x="173.7" y="151.9" transform="rotate(-90 173.7 151.9)">C</text>
<text x="176.5" y="154.5">Q2</text>
<text x="247.6" y="150.7">1K</text>
<text x="259.6" y="153.4">B</text>
<text x="266.4" y="150.6" transform="rotate(-90 266.4 150.6)">C</text>
<text x="269.2" y="153.3">Q3</text>
<text x="269.2" y="155.8">NPN</text>
<text x="335.2" y="150.7">1K</text>
<text x="347.2" y="153.4">B</text>
<text x="354.1" y="150.6" transform="rotate(-90 354.1 150.6)">C</text>
<text x="356.9" y="153.3">Q4</text>
<text x="356.9" y="155.8">NPN</text>
<text x="82.3" y="160.7" transform="rotate(-90 82.3 160.7)">E</text>
<text x="85.1" y="158.3">NPN</text>
<text x="173.7" y="159.4" transform="rotate(-90 173.7 159.4)">E</text>
<text x="176.5" y="157.1">NPN</text>
<text x="266.4" y="158.2" transform="rotate(-90 266.4 158.2)">E</text>
<text x="354.1" y="158.2" transform="rotate(-90 354.1 158.2)">E</text>
</g>
<g font-size="1.8" fill="#a90000">
<text x="322.3" y="41.3" transform="rotate(-90 322.3 41.3)">16</text>
<text x="313" y="45.5">14</text>
<text x="330.1" y="45.5">4</text>
<text x="349.8" y="45.5">6</text>
<text x="359.2" y="42.6" transform="rotate(-90 359.2 42.6)">2</text>
<text x="367.6" y="45.5">3</text>
<text x="372" y="45.5">2</text>
<text x="375.7" y="43.3" transform="rotate(-90 375.7 43.3)">3</text>
<text x="313" y="48">15</text>
<text x="313" y="50.5">13</text>
<text x="330.1" y="48">5</text>
<text x="330.1" y="50.5">6</text>
<text x="330.1" y="53.1">7</text>
<text x="349.8" y="48">5</text>
<text x="349.8" y="50.5">4</text>
<text x="367" y="53.1">15</text>
<text x="375.7" y="49.6" transform="rotate(-90 375.7 49.6)">1</text>
<text x="313.6" y="58.2">1</text>
<text x="329.5" y="58.2">10</text>
<text x="330.1" y="55.6">9</text>
<text x="349.8" y="58.2">7</text>
<text x="367" y="55.6">16</text>
<text x="313.6" y="60.7">2</text>
<text x="313.6" y="63.2">3</text>
<text x="329.5" y="60.7">11</text>
<text x="329.5" y="63.2">12</text>
<text x="349.2" y="65.8">10</text>
<text x="349.8" y="60.7">8</text>
<text x="349.8" y="63.2">9</text>
<text x="322.3" y="69.9" transform="rotate(-90 322.3 69.9)">8</text>
<text x="349.2" y="68.3">11</text>
<text x="349.2" y="70.9">12</text>
<text x="349.2" y="73.4">13</text>
<text x="349.2" y="75.9">14</text>
<text x="359.2" y="80.7" transform="rotate(-90 359.2 80.7)">1</text>
<text x="266.4" y="130.8" transform="rotate(-90 266.4 130.8)">A1</text>
<text x="274.1" y="130.9" transform="rotate(-90 274.1 130.9)">12</text>
<text x="279.1" y="130.9" transform="rotate(-90 279.1 130.9)">14</text>
<text x="354.1" y="130.8" transform="rotate(-90 354.1 130.8)">A1</text>
<text x="361.7" y="130.9" transform="rotate(-90 361.7 130.9)">12</text>
<text x="366.8" y="130.9" transform="rotate(-90 366.8 130.9)">14</text>
<text x="82.3" y="133.3" transform="rotate(-90 82.3 133.3)">A1</text>
<text x="89.9" y="133.4" transform="rotate(-90 89.9 133.4)">12</text>
<text x="95" y="133.4" transform="rotate(-90 95 133.4)">14</text>
<text x="173.7" y="132.1" transform="rotate(-90 173.7 132.1)">A1</text>
<text x="181.4" y="132.1" transform="rotate(-90 181.4 132.1)">12</text>
<text x="186.4" y="132.1" transform="rotate(-90 186.4 132.1)">14</text>
<text x="266.4" y="143.5" transform="rotate(-90 266.4 143.5)">A2</text>
<text x="276.6" y="143.6" transform="rotate(-90 276.6 143.6)">11</text>
<text x="354.1" y="143.5" transform="rotate(-90 354.1 143.5)">A2</text>
<text x="364.2" y="143.6" transform="rotate(-90 364.2 143.6)">11</text>
<text x="82.3" y="146" transform="rotate(-90 82.3 146)">A2</text>
<text x="92.5" y="146.1" transform="rotate(-90 92.5 146.1)">11</text>
<text x="173.7" y="144.8" transform="rotate(-90 173.7 144.8)">A2</text>
<text x="183.9" y="144.8" transform="rotate(-90 183.9 144.8)">11</text>
</g>
<g font-size="1.4" fill="#a90000">
<text x="118.3" y="36.6">32</text>
<text x="118.3" y="39.1">11</text>
<text x="189.4" y="36.6">14</text>
<text x="189.9" y="41.7">2</text>
<text x="222.9" y="39.1">1</text>
<text x="255.4" y="41.7">27</text>
<text x="255.9" y="36.6">2</text>
<text x="118.3" y="46.7">13</text>
<text x="118.8" y="44.2">1</text>
<text x="189.9" y="44.2">3</text>
<text x="189.9" y="46.7">4</text>
<text x="222.4" y="44.2">18</text>
<text x="222.9" y="46.7">5</text>
<text x="255.4" y="44.2">28</text>
<text x="118.3" y="51.8">19</text>
<text x="189.9" y="49.3">5</text>
<text x="189.9" y="51.8">6</text>
<text x="222.4" y="51.8">16</text>
<text x="255.4" y="51.8">24</text>
<text x="118.3" y="54.4">20</text>
<text x="118.3" y="56.9">21</text>
<text x="118.3" y="59.4">22</text>
<text x="189.4" y="59.4">15</text>
<text x="189.9" y="54.4">7</text>
<text x="255.4" y="54.4">26</text>
<text x="255.4" y="56.9">21</text>
<text x="255.4" y="59.4">22</text>
<text x="118.3" y="62">27</text>
<text x="118.3" y="64.5">28</text>
<text x="189.4" y="62">16</text>
<text x="189.4" y="64.5">17</text>
<text x="255.4" y="62">20</text>
<text x="255.4" y="64.5">23</text>
<text x="118.3" y="67.1">29</text>
<text x="118.3" y="69.6">30</text>
<text x="189.4" y="67.1">23</text>
<text x="189.4" y="69.6">18</text>
<text x="255.4" y="67.1">25</text>
<text x="118.3" y="74.7">33</text>
<text x="118.3" y="77.2">34</text>
<text x="189.4" y="72.1">24</text>
<text x="189.4" y="74.7">25</text>
<text x="189.4" y="77.2">26</text>
<text x="222.4" y="74.7">15</text>
<text x="222.4" y="77.2">14</text>
<text x="255.4" y="74.7">11</text>
<text x="255.4" y="77.2">12</text>
<text x="118.3" y="79.8">35</text>
<text x="118.3" y="82.3">36</text>
<text x="189.9" y="82.3">8</text>
<text x="222.4" y="82.3">17</text>
<text x="255.4" y="79.8">13</text>
<text x="118.3" y="84.8">37</text>
<text x="118.3" y="87.4">38</text>
<text x="118.3" y="89.9">39</text>
<text x="189.4" y="87.4">10</text>
<text x="189.9" y="84.8">9</text>
<text x="222.4" y="84.8">19</text>
<text x="255.9" y="87.4">4</text>
<text x="118.3" y="92.5">40</text>
<text x="118.3" y="97.5">12</text>
<text x="118.3" y="100.1">31</text>
</g>
<g font-size="1.4" fill="#006464">
<text x="122.9" y="37.6">VDD_2</text>
<text x="122.9" y="40.1">VDD</text>
<text x="177.7" y="37.6">OSC2/CLKO</text>
<text x="227.1" y="40.1">RST</text>
<text x="250.9" y="37.6">3V</text>
<text x="122.9" y="45.2">~MCLR/VPP</text>
<text x="122.9" y="47.7">OSC1/CLKI</text>
<text x="168.1" y="47.7">RA2/AN2/VREF-/CVREF</text>
<text x="179.9" y="42.6">RA0/AN0</text>
<text x="179.9" y="45.2">RA1/AN1</text>
<text x="227.1" y="45.2">EN</text>
<text x="227.1" y="47.7">ADC</text>
<text x="244.3" y="45.2">SDA/GPIO4</text>
<text x="244.3" y="42.6">SCL/GPIO5</text>
<text x="122.9" y="52.8">RD0/PSP0</text>
<text x="167.9" y="50.3">RA3/AN3/VREF+/VREF+</text>
<text x="172.6" y="52.8">RA4/T0CKI/C1OUT</text>
<text x="227.1" y="52.8">CHPD</text>
<text x="248.2" y="52.8">GPIO0</text>
<text x="122.9" y="55.3">RD1/PSP1</text>
<text x="122.9" y="57.9">RD2/PSP2</text>
<text x="170.2" y="55.3">RA5/AN4/~SS/C2OUT</text>
<text x="247.2" y="57.9">GPIO12</text>
<text x="248.2" y="55.3">GPIO2</text>
<text x="122.9" y="60.4">RD3/PSP3</text>
<text x="122.9" y="63">RD4/PSP4</text>
<text x="122.9" y="65.5">RD5/PSP5</text>
<text x="172.5" y="60.4">RC0/T1OSO/T1CKI</text>
<text x="173.3" y="63">RC1/T1OSI/CCP2</text>
<text x="178.6" y="65.5">RC2/CCP1</text>
<text x="247.2" y="60.4">GPIO13</text>
<text x="247.2" y="63">GPIO14</text>
<text x="247.2" y="65.5">GPIO15</text>
<text x="122.9" y="68">RD6/PSP6</text>
<text x="122.9" y="70.6">RD7/PSP7</text>
<text x="175.8" y="70.6">RC3/SCK/SCL</text>
<text x="176.2" y="68">RC4/SDI/SDA</text>
<text x="247.2" y="68">GPIO16</text>
<text x="122.9" y="75.7">RB0/INT</text>
<text x="177.8" y="75.7">RC6/TX/CK</text>
<text x="179.6" y="73.1">RC5/SDO</text>
<text x="227.1" y="75.7">TX</text>
<text x="249.7" y="75.7">SCK</text>
<text x="122.9" y="78.2">RB1</text>
<text x="122.9" y="80.7">RB2</text>
<text x="122.9" y="83.3">RB3/PGM</text>
<text x="176" y="83.3">RE0/~RD/AN5</text>
<text x="177.8" y="78.2">RC7/RX/DT</text>
<text x="227.1" y="78.2">RX</text>
<text x="227.1" y="83.3">BAT</text>
<text x="249.1" y="78.2">MOSI</text>
<text x="249.1" y="80.7">MIS0</text>
<text x="122.9" y="85.8">RB4</text>
<text x="122.9" y="88.4">RB5</text>
<text x="175.9" y="85.8">RE1/~WR/AN6</text>
<text x="176" y="88.4">RE2/~CS/AN7</text>
<text x="227.1" y="85.8">USB</text>
<text x="249.6" y="88.4">GND</text>
<text x="122.9" y="90.9">RB6/PGC</text>
<text x="122.9" y="93.4">RB7/PGD</text>
<text x="122.9" y="98.5">VSS_2</text>
<text x="122.9" y="101.1">VSS</text>
</g>
</svg>
